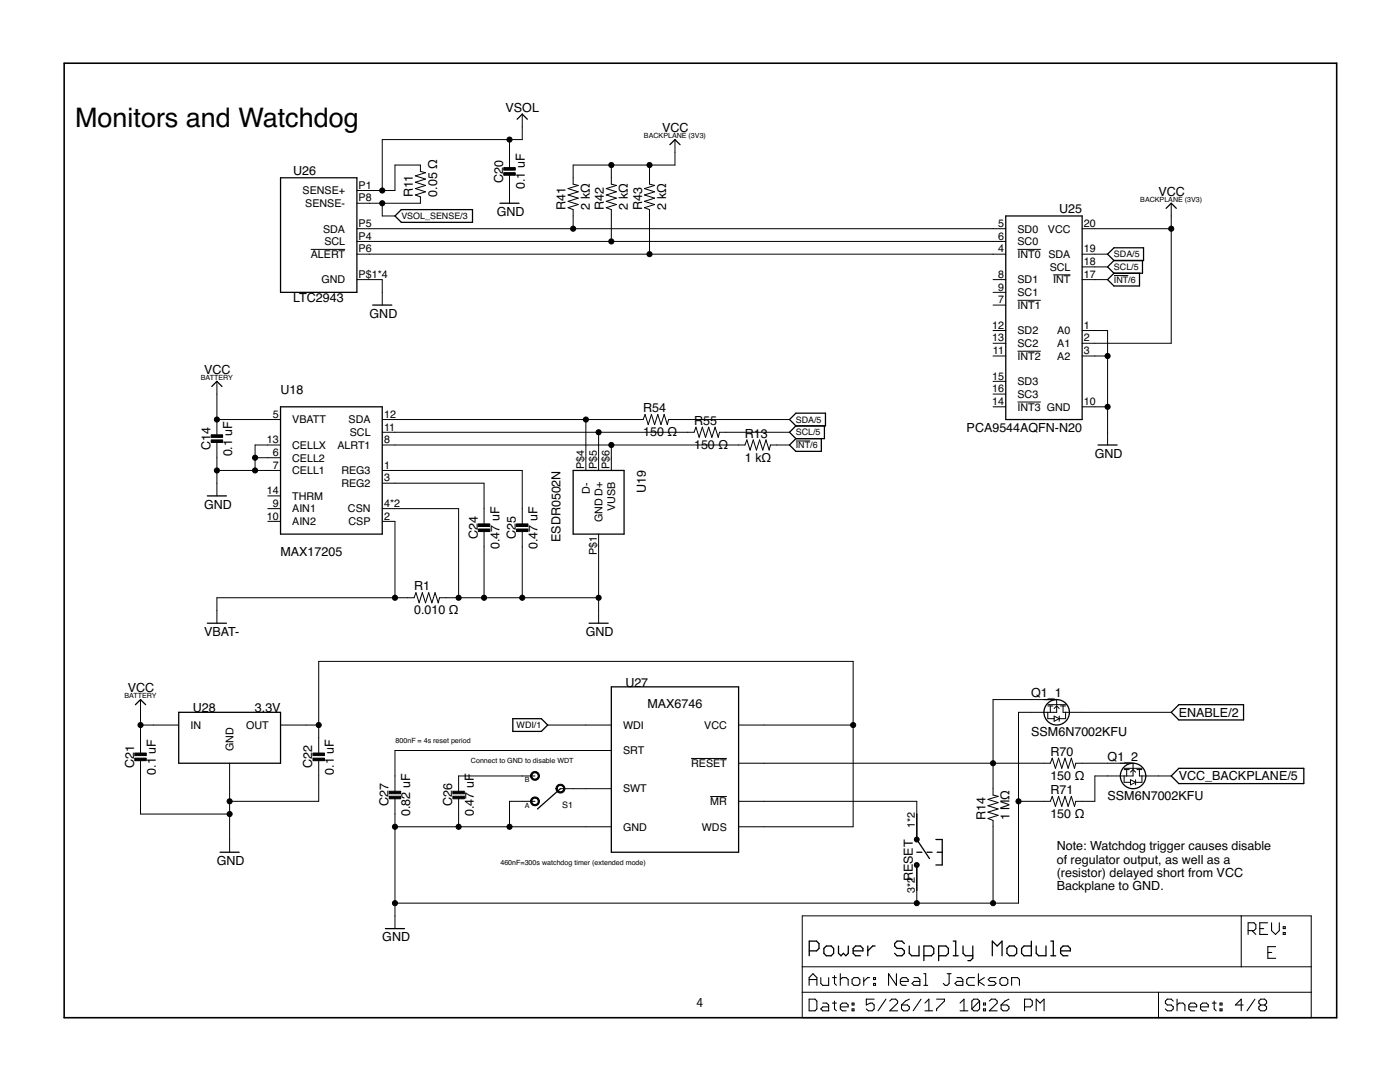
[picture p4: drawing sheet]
<svg xmlns="http://www.w3.org/2000/svg" width="279mm" height="216mm" viewBox="0 0 279 216" stroke-linecap="round" stroke-linejoin="round" font-family="sans-serif">
<g fill="none" stroke="#000" stroke-width=".2">
<path d="M71.2 38h7.6v-5.1h5.1v1.3l1 .3-2 .6 2 .6-2 .7 2 .6-2 .6 2 .7-2 .6 1 .4v1.3h-12.7M101.7 27.9v5.5M101.7 34.7v5.9M104.2 22.8v5.1h-27.9v10.1M122 32.9v3.8l1 .3-2 .6 2 .7-2 .6 2 .6-2 .7 2 .6-2 .6 1 .4v6.4M129.6 32.9v3.8l1 .3-2 .6 2 .7-2 .6 2 .6-2 .7 2 .6-2 .6 1 .4v8.9M134.7 27.9v5h-20.3v3.8l1 .3-2 .6 2 .7-2 .6 2 .6-2 .7 2 .6-2 .6 1 .4v3.8M62 49.8h6.9M71.2 50.7h129.5M71.2 45.6h129.5M71.2 48.2h129.5M71.2 55.8h5.1v5.1"/>
<path d="M76.3 40.6v2.5h2.5M198.2 55.8h2.5M198.2 58.3h2.5M203.1 49.8h4.6M203.1 59.9h4.6M210.2 54.8h3.4M216 50.7h5M216 45.6h17.7M216 55.8h5M216 53.3h5M222.3 55h2.9M233.7 40.6v27.9h-17.7"/>
<path d="M43.3 76.1v10.7M198.2 66h2.5M198.2 68.5h2.5M198.2 71h2.5M198.2 60.9h2.5M198.2 76.1h2.5M198.2 78.6h2.5M203.1 70.1h4.6M216 66h5v22.8M216 71h5M43.3 93.9h12.7M43.3 83.7h12.7"/>
<path d="M43.3 88v11M50.9 91.3h5.1M53.4 99h2.6M56 88.8h-5.1v5.1M76.3 93.9h27.9v10.6M76.3 96.4h20.3v8.1M76.3 83.7h52.1l.3-1 .7 2 .6-2 .6 2 .7-2 .6 2 .6-2 .7 2 .2-1h24.2M76.3 88.8h72.4l.4-1 .6 2 .6-2 .7 2 .6-2 .6 2 .7-2 .6 2 .3-1h3.8M76.3 86.3h62.2l.4-1.1 .6 2.1 .7-2.1 .6 2.1 .6-2.1 .7 2.1 .6-2.1 .6 2.1 .3-1h14M116.9 83.7v10.2M119.5 86.3v7.6M122 88.8v5.1"/>
<path d="M158.8 88h2.9M198.2 81.2h2.5M203.1 80.2h4.6M216 81.2h5M53.4 104h2.6M53.4 101.5h2.6M76.3 104h2.5v15.3M76.3 101.5h15.2v17.8M96.6 105.8v13.5M104.2 105.8v13.5M119.5 119.3h-31.8l-.2 1-.7-2-.6 2-.6-2-.7 2-.6-2-.6 2-.7-2-.4 1h-39.3v5.1M119.5 106.6v17.8"/>
<path d="M28 139.6v10.7M208.3 139.6h-10.1v19l1 .3-2 .6 2 .6-2 .7 2 .6-2 .7 2 .6-2 .6 1 .4v16.5M210.9 139.6v1M28 144.7h7.7M28 151.5v10.9h17.8M45.8 152.3v17.8M56 144.7h7.6M63.6 150.3v-18.3h106.7v33h-22.9M63.6 151.5v8.4h-17.8M78.8 159.1v26.2M91.5 159.1v5.9M106.8 159.9h-5.1v5.1"/>
<path d="M106.8 154.8h-15.3v3.1M109.3 144.7h12.7M111.8 157.4h10.2M122 149.8h-43.2v8.1M137.9 151.3h7.2M141.7 158.9h3.4M147.4 144.7h22.9M147.4 159.9h35.6v7.6M147.4 152.3h62.2l.4-1 .6 2 .7-2 .6 2 .6-2 .7 2 .6-2 .6 2 .3-1h8.9M209.1 142.1v1.3h1.3M209.1 140.9h1M209.1 140.6h3.6"/>
<path d="M209.6 140.9v1.2M210.4 142.9l1 .5-1 .5zM210.9 140.9v1.2h-7.6v38.1h-124.5M210.9 140.9l-.5 .5M210.9 140.9l.5 .5M211.4 142.9v1M211.6 140.9h1.1M212.2 140.9v1.2h21.5M212.7 142.1v1.3h-1.3M224.3 154.8v1.3h1.3M224.3 153.6h1.1M224.3 153.3h3.6"/>
<path d="M224.9 153.6v1.2M225.6 155.6l1 .5-1 .5zM226.1 153.6v1.2h-7.6v5.1h-3.8l-.3 1-.6-2-.6 2-.7-2-.6 2-.6-2-.7 2-.6-2-.4 1h-6.3M226.1 152.3v1M226.1 153.6l-.5 .5M226.1 153.6l.5 .5M226.6 155.6v1M226.9 153.6h1M227.4 153.6v1.2h6.3M227.9 154.8v1.3h-1.3M78.8 165h43.2M183 172.6v7.6"/>
<path d="M160.1 182.8h101.6v20.3h-101.6zM160.1 198h101.6M160.1 192.9h101.6M231.2 198v5.1M247.7 182.8v10.1"/>
</g>
<g fill="none" stroke="#000" stroke-width=".25">
<path d="M56 35.5h15.2v22.8h-15.2zM103.2 23.8l1-1 1 1M133.7 28.9l1-1 1 1M78.8 43.1l1.3-1.3h14.2v2.6h-14.2zM99.8 40.6h3.8M200.7 43.1h15.3v40.6h-15.3zM221 50.7l1.3-1.3h5.9v2.6h-5.9zM222.3 52l-1.3 1.3 1.3 1.2M222.3 54.5l-1.3 1.3 1.3 1.3h5.1v-2.6M228 52v2.5h-5.7M232.7 41.6l1-1 1.1 1M42.3 77.1l1-1 1 1"/>
<path d="M74.4 60.9h3.8M41.4 99h3.8M56 81.2h20.3v25.4h-20.3zM114.4 93.9h10.1v12.7h-10.1zM157.6 83.7l1.2-1.3h5.9v2.6h-5.9zM158.8 85l-1.2 1.3 1.2 1.2M158.8 87.5l-1.2 1.3 1.2 1.3h5.1v-2.6M164.5 85v2.5h-5.7M219.1 88.8h3.8M41.4 124.4h3.8M117.6 124.4h3.8M122 137.1h25.4v33h-25.4z"/>
<path d="M208.3 139.6h2.6M27 140.6l1-1 1.1 1M35.7 142.1h20.3v10.2h-20.3zM102.3 143.4h5.7l1.3 1.3-1.3 1.2h-5.7zM111.8 157.4l-4.5 4M223.6 152.3h2.5M233.7 154.8l1.6-1.5h24.9v3.1h-24.9zM233.7 142.1l1.6-1.5h12.9v3.1h-12.9zM43.9 170.1h3.8M183 170.1h1M183 162.4v5.1l2.5 3.8M183 172.6v5.1"/>
<path d="M185 170.1h1M186.8 167.5h1.2v5.1h-1.2M187 170.1h1M76.9 185.3h3.8M161.5 189.7h1.5l.4-.4v-1l-.4-.5h-1.5v2.9M164.4 189.3l.5-.5h1l.5 .5v.9l-.5 .5h-1l-.5-.5zM167.3 188.8v1.4l.5 .5 .5-.5 .5 .5 .5-.5v-1.4M170.3 189.7h1.9v-.4l-.5-.5h-.9l-.5 .5v.9l.5 .5h.9M173.2 188.8v1.9M174.6 188.8h-.4l-1 .9M180.5 188.3l-.5-.5h-1l-.5 .5v.5l.5 .5h1l.5 .4v.5l-.5 .5h-1l-.5-.5M181.5 188.8v1.4l.4 .5h1.5v-1.9"/>
<path d="M184.4 190.7h1.5l.5-.5v-.9l-.5-.5h-1.5v2.9M187.3 190.7h1.5l.5-.5v-.9l-.5-.5h-1.5v2.9M190.2 187.8h.5v2.9M190.2 190.7h1M192.2 188.8v1.4l.5 .5h1.4M194.1 188.8v2.4l-.4 .5h-.5M198 190.7v-2.9l1 1 1-1v2.9M201 189.3l.4-.5h1l.5 .5v.9l-.5 .5h-1l-.4-.5zM205.8 187.8v2.9h-1.4l-.5-.5v-.9l.5-.5h1.4M206.8 188.8v1.4l.5 .5h1.4v-1.9M209.7 187.8h.5v2.9M209.7 190.7h1"/>
<path d="M211.7 189.7h1.9v-.4l-.5-.5h-.9l-.5 .5v.9l.5 .5h.9"/>
<circle cx="210.9" cy="142.1" r="2.54"/>
<circle cx="226.1" cy="154.8" r="2.54"/>
</g>
<path d="M12.8 12.6h254v190.5h-254z" fill="none" stroke="#000" stroke-width=".32"/>
<g fill="none" stroke="#000" stroke-width=".21">
<path d="M161.5 196.6v-1.5l.7-.8 .8 .8v1.5M161.5 199.4h1.1l.4 .3v1.6l-.4 .4h-1.1zM161.5 195.5h1.5M163.8 195.1v1.1l.4 .4h1.2v-1.5M166.1 195.1h.8M166.5 194.7v1.5l.4 .4M166.5 199.7v1.6l.4 .4M167.7 194.3v2.3M167.7 195.5l.4-.4h.8l.4 .4v1.1M170.4 195.1h.8l.4 .4v.7l-.4 .4h-.8l-.3-.4v-.7zM172.4 195.1v1.5M173.5 195.1h-.3l-.8 .7"/>
<path d="M174.3 195.1h.4v.4h-.4zM174.3 196.2h.4v.4h-.4zM174.5 199.4h-1.6v1.1l.8-.3h.4l.4 .3v.8l-.4 .4h-.8l-.4-.4M176.8 199.4l-1.6 2.3M177.6 199.7l.4-.3h.8l.3 .3v.5l-1.5 1.5h1.5M178.9 194.3v2.3l-1.6-2.3v2.3M179.7 195.8h1.6v-.3l-.5-.4h-.7l-.4 .4v.7l.4 .4h.7M181.5 199.4l-.8 .3-.8 .8M182.4 195.1h.8l.4 .4v1.1h-1.2l-.4-.4 .4-.4h1.2M183.8 199.4l-1.6 2.3M184.4 196.6h.7M184.4 194.3h.3v2.3"/>
<path d="M186.9 199.4h1.6v.3l-1.6 1.6v.4M189 194.3h.8M189.4 194.3v1.9l-.4 .4h-.4l-.3-.4M191 195.1h.8l.4 .4v1.1h-1.2l-.4-.4 .4-.4h1.2M194.5 195.1h-1.2l-.4 .4v.7l.4 .4h1.2M195.3 194.3v2.3M195.5 199.7v1.6l-.4 .4h-.8l-.3-.4M195.5 199.7l-.4-.3h-.8l-.3 .3v1.6M195.5 199.7l-1.5 1.6M196.4 195.1l-1.1 .7 1.1 .8M197.4 199.7l.4-.3h.8l.4 .3v.5l-1.6 1.5h1.6M198.8 195.1h-1.2l-.4 .4 .4 .3h.8l.4 .4-.4 .4h-1.2"/>
<path d="M199.6 195.5l.3-.4h.8l.4 .4v.7l-.4 .4h-.8l-.3-.4zM201.4 199.4l-.8 .3-.8 .8M201.9 196.6v-1.5h1.2l.4 .4v1.1M234.1 199.7l-.4-.3h-.7l-.4 .3v.5l.4 .3h.7l.4 .4v.4l-.4 .4h-.7l-.4-.4M234.9 199.4v2.3M242.3 199.7v1.6l.4 .4M249.1 185.7h1.2l.3-.4v-.8l-.3-.4h-1.2v2.4M249.9 185.7l.7 .8M250.4 199.4l-1.5 2.3M251.4 185.3h.8M253 184.1h-1.6v2.4h1.6M253 190.1h.8"/>
<path d="M253.8 184.1v1.6l.8 .8 .7-.8v-1.6M254.6 188.9h-1.6v2.3h1.6M256.1 186.1h.4v.4h-.4zM256.1 184.9h.4v.4h-.4zM164.2 200.2h.8l.4 .3v1.2h-1.2l-.4-.4 .4-.4h1.2M166.1 200.2h.8M167.7 200.9h1.6v-.4l-.4-.3h-.8l-.4 .3v.8l.4 .4h.8M170.1 201.3h.3v.4h-.3zM170.1 200.2h.3v.3h-.3zM179.9 200.5h1.2l.4 .4v.4l-.4 .4h-.8l-.4-.4zM184.6 201.7h1.5M184.6 200.2l.8-.8v2.3"/>
<path d="M191.6 201.7h1.6M191.6 200.2l.8-.8v2.3M196.3 201.3h.4v.4h-.4zM196.3 200.2h.4v.3h-.4zM199.8 200.5h1.2l.4 .4v.4l-.4 .4h-.8l-.4-.4zM204.5 200.9h1.1l.4-.4v-.8l-.4-.3h-1.1v2.3M206.8 201.7v-2.3l.8 .8 .8-.8v2.3M234.9 200.5l.4-.3h.8l.4 .3v1.2M237.3 200.9h1.5v-.4l-.4-.3h-.8l-.3 .3v.8l.3 .4h.8M239.6 200.9h1.6v-.4l-.4-.3h-.8l-.4 .3v.8l.4 .4h.8M241.9 200.2h.8M243.5 201.3h.4v.4h-.4z"/>
<path d="M243.5 200.2h.4v.3h-.4zM248.1 200.5h-1.6l1.2-1.1v2.3M251.6 200.5l-.4 .4v.4l.4 .4h.8l.4-.4v-.4l-.4-.4M251.6 200.5l-.4-.3v-.5l.4-.3h.8l.4 .3v.5l-.4 .3M251.6 200.5h.8"/>
</g>
<g fill="#000" stroke="#000" stroke-width=".2">
<path d="M100.5 33.4h2.3v.6h-2.3zM100.5 34.5h2.3v.5h-2.3zM42.1 86.8h2.3v.5h-2.3zM42.1 87.8h2.3v.5h-2.3zM95.5 104.5h2.2v.6h-2.2zM95.5 105.6h2.2v.5h-2.2zM103.1 104.5h2.3v.6h-2.3zM103.1 105.6h2.3v.5h-2.3zM26.9 150.3h2.3v.5h-2.3zM26.9 151.3h2.3v.5h-2.3zM62.5 150.3h2.2v.5h-2.2zM62.5 151.3h2.2v.5h-2.2z"/>
<path d="M77.7 157.9h2.3v.5h-2.3zM77.7 158.9h2.3v.5h-2.3zM90.4 157.9h2.3v.5h-2.3zM90.4 158.9h2.3v.5h-2.3z"/>
</g>
<g fill="#000" stroke="#000" stroke-width=".2">
<path d="M106.1 159.4a.89 .89 0 0 1 1.4 0 .89 .89 0 0 1-.5 1.4 .89 .89 0 0 1-1.1-.9h.2a.64 .64 0 0 1 .9-.6 .64 .64 0 0 1 .2 1 .64 .64 0 0 1-1-.2l-.1-.2h-.2z" fill-rule="evenodd"/>
<path d="M106.1 154.3a.89 .89 0 0 1 1.4 0 .89 .89 0 0 1-.5 1.4 .89 .89 0 0 1-1.1-.9h.2a.64 .64 0 0 1 .9-.6 .64 .64 0 0 1 .2 1 .64 .64 0 0 1-1-.2l-.1-.2h-.2z" fill-rule="evenodd"/>
<path d="M111.1 156.8a.89 .89 0 0 1 1.5 .1 .89 .89 0 0 1-.5 1.3 .89 .89 0 0 1-1.1-.8h.2a.64 .64 0 0 1 .9-.7 .64 .64 0 0 1 .2 1.1 .64 .64 0 0 1-1-.2l-.1-.2h-.2z" fill-rule="evenodd"/>
<path d="M182.6 172.2a.48 .48 0 0 1 .8 .2 .48 .48 0 0 1-.3 .6 .48 .48 0 0 1-.6-.4h.2a.22 .22 0 0 1 .3-.2 .22 .22 0 0 1 .1 .4 .22 .22 0 0 1-.3-.1l-.3-.1z" fill-rule="evenodd"/>
<path d="M182.6 167.1a.48 .48 0 0 1 .8 .2 .48 .48 0 0 1-.3 .7 .48 .48 0 0 1-.6-.5h.2a.22 .22 0 0 1 .3-.2 .22 .22 0 0 1 .1 .4 .22 .22 0 0 1-.3-.1l-.3-.1z" fill-rule="evenodd"/>
<circle cx="76.3" cy="38" r=".51"/>
<circle cx="101.7" cy="27.9" r=".51"/>
<circle cx="122" cy="32.9" r=".51"/>
<circle cx="129.6" cy="32.9" r=".51"/>
<circle cx="76.3" cy="40.6" r=".51"/>
<circle cx="114.4" cy="45.6" r=".51"/>
<circle cx="122" cy="48.2" r=".51"/>
<circle cx="129.6" cy="50.7" r=".51"/>
<circle cx="233.7" cy="45.6" r=".51"/>
<circle cx="221" cy="71" r=".51"/>
<circle cx="43.3" cy="93.9" r=".51"/>
<circle cx="43.3" cy="83.7" r=".51"/>
<circle cx="50.9" cy="93.9" r=".51"/>
<circle cx="50.9" cy="91.3" r=".51"/>
<circle cx="116.9" cy="83.7" r=".51"/>
<circle cx="119.5" cy="86.3" r=".51"/>
<circle cx="122" cy="88.8" r=".51"/>
<circle cx="221" cy="81.2" r=".51"/>
<circle cx="78.8" cy="119.3" r=".51"/>
<circle cx="91.5" cy="119.3" r=".51"/>
<circle cx="96.6" cy="119.3" r=".51"/>
<circle cx="104.2" cy="119.3" r=".51"/>
<circle cx="119.5" cy="119.3" r=".51"/>
<circle cx="28" cy="144.7" r=".51"/>
<circle cx="45.8" cy="159.9" r=".51"/>
<circle cx="63.6" cy="144.7" r=".51"/>
<circle cx="170.3" cy="144.7" r=".51"/>
<circle cx="198.2" cy="152.3" r=".51"/>
<circle cx="203.3" cy="159.9" r=".51"/>
<circle cx="45.8" cy="162.4" r=".51"/>
<circle cx="78.8" cy="165" r=".51"/>
<circle cx="91.5" cy="165" r=".51"/>
<circle cx="101.7" cy="165" r=".51"/>
<circle cx="78.8" cy="180.2" r=".51"/>
<circle cx="183" cy="180.2" r=".51"/>
<circle cx="198.2" cy="180.2" r=".51"/>
</g>
<text font-size="5.4" x="15" y="25.3">Monitors and Watchdog</text>
<text font-size="2.7" x="139" y="200.9">4</text>
<g font-size="2.5">
<text x="100.9" y="22.3">VSOL</text>
<text x="132.2" y="26.3">VCC</text>
<text x="58.5" y="35">U26</text>
<text x="82.4" y="39.3" transform="rotate(-90 82.4 39.3)">R11</text>
<text x="87.2" y="39.3" transform="rotate(-90 87.2 39.3)">0.05 Ω</text>
<text x="100.4" y="36.5" transform="rotate(-90 100.4 36.5)">C20</text>
<text x="104.7" y="37.8" transform="rotate(-90 104.7 37.8)">0.1 uF</text>
<text x="112.9" y="41.8" transform="rotate(-90 112.9 41.8)">R41</text>
<text x="117.7" y="41.8" transform="rotate(-90 117.7 41.8)">2 kΩ</text>
<text x="120.5" y="41.8" transform="rotate(-90 120.5 41.8)">R42</text>
<text x="125.3" y="41.8" transform="rotate(-90 125.3 41.8)">2 kΩ</text>
<text x="128.1" y="41.8" transform="rotate(-90 128.1 41.8)">R43</text>
<text x="132.9" y="41.8" transform="rotate(-90 132.9 41.8)">2 kΩ</text>
<text x="231.2" y="39">VCC</text>
<text x="99.2" y="43.1">GND</text>
<text x="211.4" y="42.6">U25</text>
<text x="58.5" y="60.4">LTC2943</text>
<text x="73.8" y="63.4">GND</text>
<text x="40.7" y="74.6">VCC</text>
<text x="56" y="78.6">U18</text>
<text x="128.4" y="82.2">R54</text>
<text x="42" y="89.8" transform="rotate(-90 42 89.8)">C14</text>
<text x="128.4" y="87">150 Ω</text>
<text x="138.5" y="89.6">150 Ω</text>
<text x="138.5" y="84.8">R55</text>
<text x="148.7" y="87.3">R13</text>
<text x="192.9" y="86.3">PCA9544AQFN-N20</text>
<text x="46.3" y="91.1" transform="rotate(-90 46.3 91.1)">0.1 uF</text>
<text x="148.7" y="92.1">1 kΩ</text>
<text x="218.5" y="91.3">GND</text>
<text x="40.7" y="101.5">GND</text>
<text x="128.9" y="98.5" transform="rotate(-90 128.9 98.5)">U19</text>
<text x="95.3" y="107.6" transform="rotate(-90 95.3 107.6)">C24</text>
<text x="103" y="107.6" transform="rotate(-90 103 107.6)">C25</text>
<text x="56" y="110.9">MAX17205</text>
<text x="99.7" y="109.5" transform="rotate(-90 99.7 109.5)">0.47 uF</text>
<text x="107.3" y="109.5" transform="rotate(-90 107.3 109.5)">0.47 uF</text>
<text x="111.8" y="108.2" transform="rotate(-90 111.8 108.2)">ESDR0502N</text>
<text x="82.6" y="117.8">R1</text>
<text x="82.6" y="122.6">0.010 Ω</text>
<text x="40.7" y="126.9">VBAT-</text>
<text x="116.9" y="126.9">GND</text>
<text x="124.8" y="137">U27</text>
<text x="25.5" y="138.1">VCC</text>
<text x="38.5" y="142.1">U28</text>
<text x="50.9" y="142.1">3.3V</text>
<text x="129.2" y="141.4">MAX6746</text>
<text x="205.8" y="139.1">Q1_1</text>
<text x="235.3" y="143">ENABLE/2</text>
<text x="205.8" y="147">SSM6N7002KFU</text>
<text x="26.8" y="153.3" transform="rotate(-90 26.8 153.3)">C21</text>
<text x="31.1" y="154.6" transform="rotate(-90 31.1 154.6)">0.1 uF</text>
<text x="62.3" y="153.3" transform="rotate(-90 62.3 153.3)">C22</text>
<text x="66.6" y="154.6" transform="rotate(-90 66.6 154.6)">0.1 uF</text>
<text x="209.6" y="155.6">150 Ω</text>
<text x="209.6" y="150.8">R70</text>
<text x="221" y="151.8">Q1_2</text>
<text x="235.3" y="155.7">VCC_BACKPLANE/5</text>
<text x="77.6" y="160.9" transform="rotate(-90 77.6 160.9)">C27</text>
<text x="90.3" y="160.9" transform="rotate(-90 90.3 160.9)">C26</text>
<text x="209.6" y="158.4">R71</text>
<text x="221" y="159.6">SSM6N7002KFU</text>
<text x="81.9" y="162.9" transform="rotate(-90 81.9 162.9)">0.82 uF</text>
<text x="94.6" y="162.9" transform="rotate(-90 94.6 162.9)">0.47 uF</text>
<text x="196.7" y="163.7" transform="rotate(-90 196.7 163.7)">R14</text>
<text x="201.5" y="163.7" transform="rotate(-90 201.5 163.7)">1 MΩ</text>
<text x="209.6" y="163.2">150 Ω</text>
<text x="43.3" y="172.6">GND</text>
<text x="210.9" y="169.7">Note: Watchdog trigger causes disable</text>
<text x="210.9" y="172.3">of regulator output, as well as a</text>
<text x="182.2" y="175.8" transform="rotate(-90 182.2 175.8)">RESET</text>
<text x="210.9" y="175">(resistor) delayed short from VCC</text>
<text x="210.9" y="177.7">Backplane to GND.</text>
<text x="76.3" y="187.8">GND</text>
</g>
<g font-size="2.1">
<text x="60.4" y="38.8">SENSE+</text>
<text x="60.9" y="41.3">SENSE-</text>
<text x="71.6" y="37.7">P1</text>
<text x="71.6" y="40.2">P8</text>
<text x="64.5" y="46.4">SDA</text>
<text x="71.6" y="45.3">P5</text>
<text x="71.6" y="47.8">P4</text>
<text x="199.2" y="45.3">5</text>
<text x="199.2" y="47.8">6</text>
<text x="203.1" y="46.4">SD0</text>
<text x="209.1" y="46.4">VCC</text>
<text x="216.3" y="45.3">20</text>
<text x="62" y="51.5">ALERT</text>
<text x="64.7" y="48.9">SCL</text>
<text x="71.6" y="50.4">P6</text>
<text x="199.2" y="50.4">4</text>
<text x="203.1" y="51.5">INT0</text>
<text x="203.1" y="48.9">SC0</text>
<text x="209.2" y="51.5">SDA</text>
<text x="216.3" y="52.9">18</text>
<text x="216.3" y="50.4">19</text>
<text x="64.1" y="56.6">GND</text>
<text x="71.6" y="55.4">P$1*4</text>
<text x="199.2" y="55.4">8</text>
<text x="199.2" y="58">9</text>
<text x="203.1" y="56.6">SD1</text>
<text x="203.1" y="59.1">SC1</text>
<text x="209.5" y="54">SCL</text>
<text x="210.2" y="56.6">INT</text>
<text x="216.3" y="55.4">17</text>
<text x="198" y="65.6">12</text>
<text x="199.2" y="60.5">7</text>
<text x="203.1" y="61.6">INT1</text>
<text x="216.3" y="65.6">1</text>
<text x="198" y="68.1">13</text>
<text x="198.2" y="70.7">11</text>
<text x="203.1" y="71.8">INT2</text>
<text x="203.1" y="66.7">SD2</text>
<text x="203.1" y="69.2">SC2</text>
<text x="211" y="66.7">A0</text>
<text x="211" y="69.2">A1</text>
<text x="211" y="71.8">A2</text>
<text x="216.3" y="68.1">2</text>
<text x="216.3" y="70.7">3</text>
<text x="198" y="75.7">15</text>
<text x="203.1" y="76.9">SD3</text>
<text x="54.4" y="83.4">5</text>
<text x="76.6" y="83.4">12</text>
<text x="198" y="80.8">14</text>
<text x="198" y="78.3">16</text>
<text x="203.1" y="81.9">INT3 GND</text>
<text x="203.1" y="79.4">SC3</text>
<text x="216.3" y="80.8">10</text>
<text x="53.3" y="88.4">13</text>
<text x="58.3" y="84.5">VBATT</text>
<text x="58.3" y="89.6">CELLX</text>
<text x="67.3" y="89.6">ALRT1</text>
<text x="69.6" y="84.5">SDA</text>
<text x="69.8" y="87">SCL</text>
<text x="76.6" y="88.4">8</text>
<text x="76.6" y="85.9">11</text>
<text x="54.4" y="91">6</text>
<text x="54.4" y="93.5">7</text>
<text x="58.3" y="92.1">CELL2</text>
<text x="58.3" y="94.6">CELL1</text>
<text x="68.1" y="94.6">REG3</text>
<text x="76.6" y="93.5">1</text>
<text x="116.6" y="93.5" transform="rotate(-90 116.6 93.5)">P$4</text>
<text x="119.1" y="93.5" transform="rotate(-90 119.1 93.5)">P$5</text>
<text x="121.7" y="93.5" transform="rotate(-90 121.7 93.5)">P$6</text>
<text x="53.3" y="98.6">14</text>
<text x="54.4" y="101.1">9</text>
<text x="58.3" y="99.7">THRM</text>
<text x="68.1" y="97.2">REG2</text>
<text x="76.6" y="96.1">3</text>
<text x="76.6" y="101.1">4*2</text>
<text x="117.7" y="98.5" transform="rotate(-90 117.7 98.5)">D-</text>
<text x="53.3" y="103.7">10</text>
<text x="58.3" y="102.3">AIN1</text>
<text x="58.3" y="104.8">AIN2</text>
<text x="69.4" y="102.3">CSN</text>
<text x="69.6" y="104.8">CSP</text>
<text x="76.6" y="103.7">2</text>
<text x="120.2" y="104.2" transform="rotate(-90 120.2 104.2)">GND D+</text>
<text x="122.8" y="102" transform="rotate(-90 122.8 102)">VUSB</text>
<text x="119.1" y="110.7" transform="rotate(-90 119.1 110.7)">P$1</text>
<text x="38" y="145.4">IN</text>
<text x="46.6" y="149.9" transform="rotate(-90 46.6 149.9)">GND</text>
<text x="49.1" y="145.4">OUT</text>
<text x="124.3" y="145.4">WDI</text>
<text x="140.6" y="145.4">VCC</text>
<text x="124.3" y="150.5">SRT</text>
<text x="137.9" y="153">RESET</text>
<text x="124.3" y="158.1">SWT</text>
<text x="141.7" y="160.7">MR</text>
<text x="124.3" y="165.7">GND</text>
<text x="140.1" y="165.7">WDS</text>
<text x="182.6" y="165.2" transform="rotate(-90 182.6 165.2)">1*2</text>
<text x="182.6" y="178.2" transform="rotate(-90 182.6 178.2)">3*2</text>
</g>
<g font-size="1.8">
<text x="80.1" y="43.7">VSOL_SENSE/3</text>
<text x="222.3" y="51.3">SDA/5</text>
<text x="222.3" y="53.9">SCL/5</text>
<text x="222.3" y="56.4">INT/6</text>
<text x="158.8" y="84.4">SDA/5</text>
<text x="158.8" y="86.9">SCL/5</text>
<text x="158.8" y="89.4">INT/6</text>
<text x="103.1" y="145.3">WDI/1</text>
<text x="112.2" y="161.2">S1</text>
</g>
<g font-size="1.4">
<text x="128.5" y="27.6">BACKPLANE (3V3)</text>
<text x="227.6" y="40.3">BACKPLANE (3V3)</text>
<text x="40.1" y="75.8">BATTERY</text>
<text x="24.8" y="139.3">BATTERY</text>
<text x="78.9" y="148.2">800nF = 4s reset period</text>
<text x="94" y="152.3">Connect to GND to disable WDT</text>
<text x="104.8" y="161.2">A</text>
<text x="104.8" y="156.1">B</text>
<text x="99.9" y="172.6">460nF=300s watchdog timer (extended mode)</text>
</g>
</svg>
